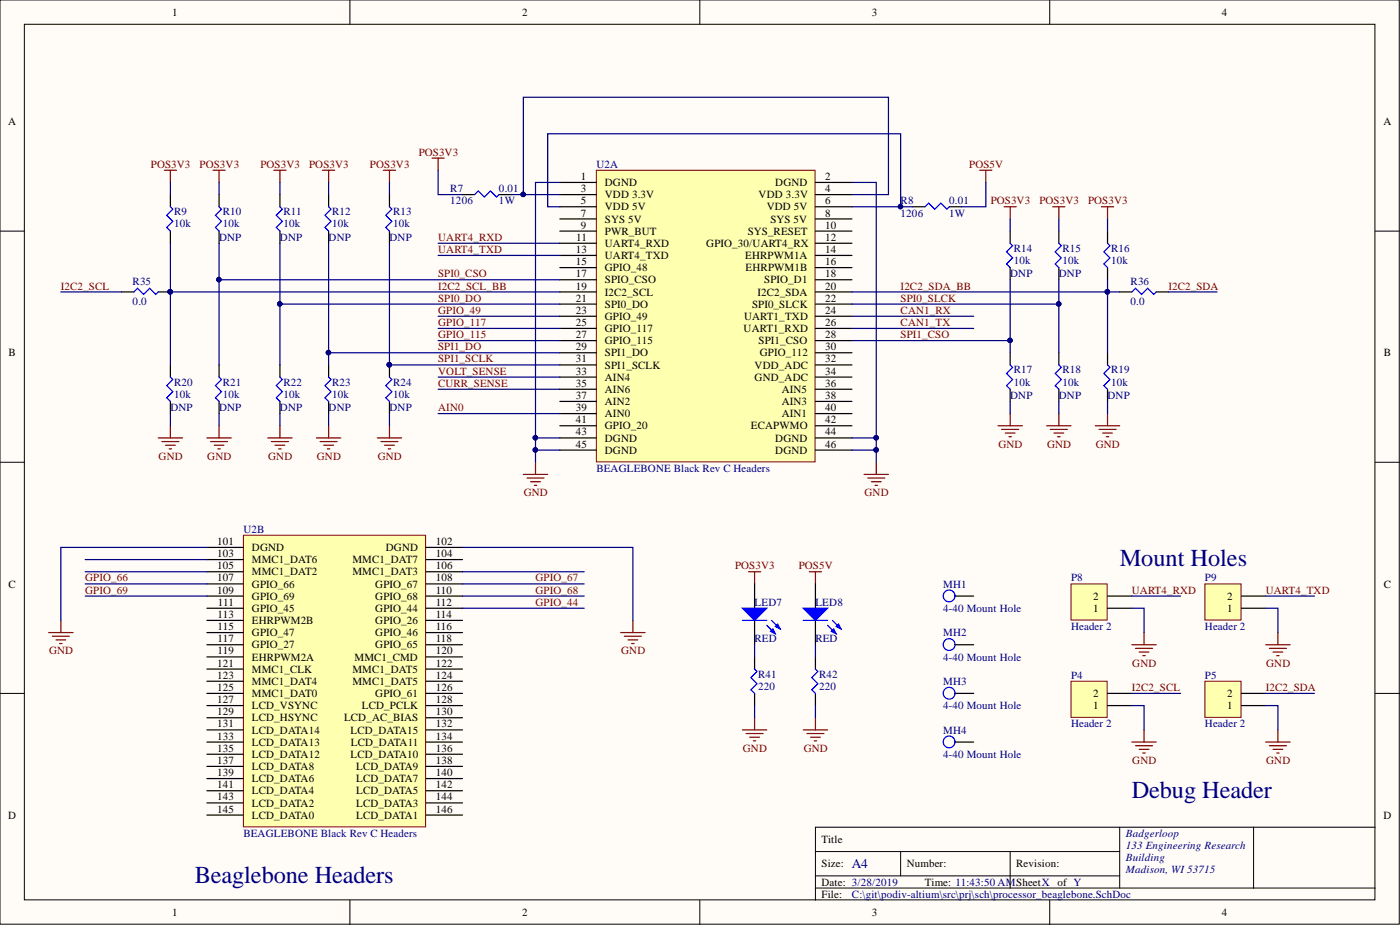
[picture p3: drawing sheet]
<svg xmlns="http://www.w3.org/2000/svg" width="292mm" height="193mm" viewBox="0 0 292 193" stroke-linecap="round" stroke-linejoin="round" font-family="sans-serif">
<g fill="#fffcf8" stroke="#000" stroke-width=".21">
<path d="M0 0h291.9v192.8h-291.9z"/>
<path d="M5.1 5.1h281.8v182.6h-281.8z"/>
</g>
<g fill="none" stroke="#000" stroke-width=".21">
<path d="M73 0v5.1M146 0v5.1M219 0v5.1M0 48.2h5.1M286.9 48.2h5.1M0 96.4h5.1M286.9 96.4h5.1M0 144.7h5.1M286.9 144.7h5.1M170.1 177.6h63.5M187.9 177.6v5.1M210.8 177.6v7.7"/>
<path d="M233.6 172.6v12.7M261.5 172.6h-91.4v15.2M286.9 172.6h-25.4v12.7M73 187.8v5.1M146 187.8v5.1M170.1 185.3h116.8M170.1 182.7h63.5M219 187.8v5.1"/>
</g>
<path d="M124.4 35.5h45.7v60.9h-45.7z" fill="#ffffb0" stroke="#800000" stroke-width=".21"/>
<g fill="none" stroke="#000" stroke-width=".25">
<path d="M116.8 38.1h7.6M170.1 38.1h7.7M116.8 40.6h7.6M116.8 43.1h7.6M116.8 45.7h7.6M116.8 48.2h7.6M116.8 50.7h7.6M116.8 53.3h7.6M116.8 55.8h7.6M116.8 58.4h7.6M170.1 40.6h7.7M170.1 43.1h7.7"/>
<path d="M170.1 45.7h7.7M170.1 48.2h7.7M170.1 50.7h7.7M170.1 53.3h7.7M170.1 55.8h7.7M170.1 58.4h7.7M116.8 60.9h7.6M116.8 63.4h7.6M116.8 66h7.6M116.8 68.5h7.6M116.8 71.1h7.6M116.8 73.6h7.6"/>
<path d="M116.8 76.1h7.6M116.8 78.7h7.6M170.1 60.9h7.7M170.1 63.4h7.7M170.1 66h7.7M170.1 68.5h7.7M170.1 71.1h7.7M170.1 73.6h7.7M170.1 76.1h7.7M170.1 78.7h7.7M116.8 81.2h7.6M116.8 83.7h7.6"/>
<path d="M116.8 86.3h7.6M116.8 88.8h7.6M116.8 91.4h7.6M116.8 93.9h7.6M170.1 81.2h7.7M170.1 83.7h7.7M170.1 86.3h7.7M170.1 88.8h7.7M170.1 91.4h7.7M170.1 93.9h7.7"/>
</g>
<path d="M50.8 111.7h38v60.8h-38z" fill="#ffffb0" stroke="#800000" stroke-width=".21"/>
<g fill="none" stroke="#000" stroke-width=".25">
<path d="M43.2 114.2h7.6M43.2 116.7h7.6M43.2 119.3h7.6M88.9 114.2h7.6M88.9 116.7h7.6M88.9 119.3h7.6M43.2 121.8h7.6M43.2 124.4h7.6M43.2 126.9h7.6M43.2 129.4h7.6M43.2 132h7.6M43.2 134.5h7.6"/>
<path d="M43.2 137h7.6M43.2 139.6h7.6M88.9 121.8h7.6M88.9 124.4h7.6M88.9 126.9h7.6M88.9 129.4h7.6M88.9 132h7.6M88.9 134.5h7.6M88.9 137h7.6M88.9 139.6h7.6M43.2 142.1h7.6M43.2 144.7h7.6"/>
<path d="M43.2 147.2h7.6M43.2 149.7h7.6M43.2 152.3h7.6M43.2 154.8h7.6M43.2 157.3h7.6M43.2 159.9h7.6M88.9 142.1h7.6M88.9 144.7h7.6M88.9 147.2h7.6M88.9 149.7h7.6M88.9 152.3h7.6M88.9 154.8h7.6"/>
<path d="M88.9 157.3h7.6M88.9 159.9h7.6M43.2 162.4h7.6M43.2 165h7.6M43.2 167.5h7.6M43.2 170h7.6M88.9 162.4h7.6M88.9 165h7.6M88.9 167.5h7.6M88.9 170h7.6"/>
</g>
<g fill="none" stroke="#800000" stroke-width=".25">
<path d="M34.3 35.5h2.5M35.6 35.5v2.6M44.4 35.5h2.6M45.7 35.5v2.6M57.1 35.5h2.6M58.4 35.5v2.6M67.3 35.5h2.5M68.6 35.5v2.6M80 35.5h2.5M81.3 35.5v2.6M209.5 43.1h2.5M210.8 43.1v2.6"/>
<path d="M219.7 43.1h2.5M220.9 43.1v2.6M229.8 43.1h2.5M231.1 43.1v2.6M33 91.4h5.1M33.8 92.1h3.5M34.5 92.9h2.1M35.3 93.6h.5M35.6 88.8v2.6M43.2 91.4h5M43.9 92.1h3.6M44.7 92.9h2"/>
<path d="M45.5 93.6h.5M45.7 88.8v2.6M55.9 91.4h5M56.6 92.1h3.6M57.4 92.9h2M58.2 93.6h.5M58.4 88.8v2.6M66 91.4h5.1M66.8 92.1h3.5M67.5 92.9h2.1M68.3 93.6h.5M68.6 88.8v2.6"/>
<path d="M78.7 91.4h5.1M79.5 92.1h3.5M80.2 92.9h2.1M81 93.6h.5M81.3 88.8v2.6M109.2 99h5.1M110 99.7h3.5M111.7 96.4v2.6M180.3 99h5.1M181.1 99.7h3.5M182.8 96.4v2.6M208.2 88.8h5.1"/>
<path d="M209 89.6h3.5M209.7 90.3h2.1M210.5 91.1h.5M210.8 86.3v2.5M218.4 88.8h5.1M219.1 89.6h3.6M219.9 90.3h2M220.7 91.1h.5M220.9 86.3v2.5M228.5 88.8h5.1M229.3 89.6h3.6M230.1 90.3h2"/>
<path d="M230.8 91.1h.5M231.1 86.3v2.5M110.7 100.5h2M111.5 101.3h.5M181.8 100.5h2M182.6 101.3h.5M10.2 132h5M10.9 132.7h3.6M11.7 133.5h2M12.4 134.2h.6M12.7 129.4v2.6M129.5 132h5.1"/>
<path d="M130.3 132.7h3.5M131 133.5h2.1M131.8 134.2h.5M132 129.4v2.6"/>
</g>
<path d="M223.5 142.1h7.5v7.6h-7.5z" fill="#ffffb0" stroke="#800000" stroke-width=".21"/>
<path d="M231.1 147.2h5.1M231.1 144.7h5.1" fill="none" stroke="#000" stroke-width=".25"/>
<path d="M251.4 142.1h7.5v7.6h-7.5z" fill="#ffffb0" stroke="#800000" stroke-width=".21"/>
<path d="M259 147.2h5.1M259 144.7h5.1" fill="none" stroke="#000" stroke-width=".25"/>
<path d="M236.2 154.8h5M236.9 155.6h3.6M237.7 156.3h2M238.4 157.1h.5M238.7 152.3v2.5M264.1 154.8h5.1M264.9 155.6h3.5M265.6 156.3h2M266.4 157.1h.5M266.6 152.3v2.5" fill="none" stroke="#800000" stroke-width=".25"/>
<path d="M223.5 121.8h7.5v7.6h-7.5z" fill="#ffffb0" stroke="#800000" stroke-width=".21"/>
<path d="M231.1 126.9h5.1M231.1 124.4h5.1" fill="none" stroke="#000" stroke-width=".25"/>
<path d="M251.4 121.8h7.5v7.6h-7.5z" fill="#ffffb0" stroke="#800000" stroke-width=".21"/>
<g fill="none" stroke="#000" stroke-width=".25">
<path d="M35.6 40.6v2.5M35.6 48.2v2.5M45.7 40.6v2.5M45.7 48.2v2.5M58.4 40.6v2.5M58.4 48.2v2.5M68.6 40.6v2.5M68.6 48.2v2.5M81.3 40.6v2.5M81.3 48.2v2.5M210.8 48.2v2.5M210.8 55.8v2.6"/>
<path d="M220.9 48.2v2.5M220.9 55.8v2.6M231.1 48.2v2.5M231.1 55.8v2.6M25.4 60.9h2.5M33 60.9h2.6M35.6 76.1v2.6M45.7 76.1v2.6M58.4 76.1v2.6M68.6 76.1v2.6M81.3 76.1v2.6M210.8 73.6v2.5"/>
<path d="M220.9 73.6v2.5M231.1 73.6v2.5M233.6 60.9h2.6M241.2 60.9h2.6M35.6 83.7v2.6M45.7 83.7v2.6M58.4 83.7v2.6M68.6 83.7v2.6M81.3 83.7v2.6M210.8 81.2v2.5M220.9 81.2v2.5M231.1 81.2v2.5"/>
<path d="M157.4 121.8v5.1M157.4 129.4v5.1M199.3 124.4h3.8M199.3 134.5h3.8M259 126.9h5.1M259 124.4h5.1M199.3 144.7h3.8M199.3 154.8h3.8"/>
</g>
<g fill="none" stroke="#800000" stroke-width=".25">
<path d="M90.1 33h2.6M91.4 33v2.5M204.4 35.5h2.6M205.7 35.5v2.6M156.2 119.3h2.5M157.4 119.3v2.5M168.9 119.3h2.5M170.1 119.3v2.5M236.2 134.5h5M236.9 135.3h3.6M237.7 136h2M238.4 136.8h.5"/>
<path d="M238.7 132v2.5M264.1 134.5h5.1M264.9 135.3h3.5M265.6 136h2M266.4 136.8h.5M266.6 132v2.5"/>
</g>
<g fill="none" stroke="#00f" stroke-width=".25">
<path d="M35.6 43.1l.5 .5-1.3 1.3 1.3 1.3-1.3 1.3 .8 .7M45.7 43.1l.5 .5-1.3 1.3 1.3 1.3-1.3 1.3 .8 .7M58.4 43.1l.5 .5-1.3 1.3 1.3 1.3-1.3 1.3 .8 .7M68.6 43.1l.5 .5-1.3 1.3 1.3 1.3-1.3 1.3 .8 .7M81.3 43.1l.5 .5-1.3 1.3 1.3 1.3-1.3 1.3 .8 .7M210.8 50.7l.5 .6-1.3 1.2 1.3 1.3-1.3 1.3 .8 .7M220.9 50.7l.5 .6-1.2 1.2 1.2 1.3-1.2 1.3 .7 .7M231.1 50.7l.5 .6-1.3 1.2 1.3 1.3-1.3 1.3 .8 .7M27.9 60.9l.8-.8 1.3 1.3 1.2-1.3 1.3 1.3 .5-.5M35.6 78.7l.5 .5-1.3 1.2 1.3 1.3-1.3 1.3 .8 .7M45.7 78.7l.5 .5-1.3 1.2 1.3 1.3-1.3 1.3 .8 .7M58.4 78.7l.5 .5-1.3 1.2 1.3 1.3-1.3 1.3 .8 .7"/>
<path d="M68.6 78.7l.5 .5-1.3 1.2 1.3 1.3-1.3 1.3 .8 .7M81.3 78.7l.5 .5-1.3 1.2 1.3 1.3-1.3 1.3 .8 .7M210.8 76.1l.5 .5-1.3 1.3 1.3 1.3-1.3 1.2 .8 .8M220.9 76.1l.5 .5-1.2 1.3 1.2 1.3-1.2 1.2 .7 .8M231.1 76.1l.5 .5-1.3 1.3 1.3 1.3-1.3 1.2 .8 .8M236.2 60.9l.7-.8 1.3 1.3 1.3-1.3 1.2 1.3 .5-.5"/>
<circle cx="198" cy="124.3" r="1.23"/>
<circle cx="198" cy="134.5" r="1.23"/>
<circle cx="198" cy="154.8" r="1.23"/>
<circle cx="198" cy="144.6" r="1.23"/>
</g>
<g fill="#000080" stroke="#000080" stroke-width=".21">
<circle cx="81.2" cy="76.1" r=".47"/>
<circle cx="35.5" cy="60.9" r=".47"/>
</g>
<path d="M154.9 126.9h5.1l-2.6 2.5z" fill="#00f"/>
<path d="M154.9 126.9h5.1l-2.6 2.5zM160 130.4l1.8 1.8M161 129.4l1.8 1.8" fill="none" stroke="#00f" stroke-width=".25"/>
<path d="M160.7 131.7l.5-.5 .6 1z" fill="#00f"/>
<path d="M160.7 131.7l.5-.5 .6 1z" fill="none" stroke="#00f" stroke-width=".25"/>
<path d="M161.8 130.7l.5-.5 .5 1z" fill="#00f"/>
<path d="M154.9 129.4h5.1M157.4 139.6l.5 .5-1.2 1.3 1.2 1.2-1.2 1.3 .7 .8M161.8 130.7l.5-.5 .5 1z" fill="none" stroke="#00f" stroke-width=".25"/>
<path d="M157.4 137v2.6M170.1 121.8v5.1M170.1 129.4v5.1M157.4 144.7v2.5" fill="none" stroke="#000" stroke-width=".25"/>
<path d="M154.9 152.3h5.1M155.7 153h3.5M156.4 153.8h2.1M157.2 154.6h.5M157.4 149.7v2.6" fill="none" stroke="#800000" stroke-width=".25"/>
<path d="M167.6 126.9h5.1l-2.6 2.5z" fill="#00f"/>
<path d="M167.6 126.9h5.1l-2.6 2.5zM172.7 130.4l1.8 1.8M173.7 129.4l1.8 1.8" fill="none" stroke="#00f" stroke-width=".25"/>
<path d="M173.4 131.7l.5-.5 .6 1z" fill="#00f"/>
<path d="M173.4 131.7l.5-.5 .6 1z" fill="none" stroke="#00f" stroke-width=".25"/>
<path d="M174.5 130.7l.5-.5 .5 1z" fill="#00f"/>
<path d="M99 40.6l.8-.8 1.3 1.3 1.2-1.3 1.3 1.3 .5-.5M193 43.1l.7-.7 1.3 1.2 1.3-1.2 1.3 1.2 .5-.5M167.6 129.4h5.1M170.1 139.6l.5 .5-1.2 1.3 1.2 1.2-1.2 1.3 .7 .8M174.5 130.7l.5-.5 .5 1z" fill="none" stroke="#00f" stroke-width=".25"/>
<path d="M96.5 40.6h2.5M104.1 40.6h2.6M190.4 43.1h2.6M198.1 43.1h2.5M170.1 137v2.6M170.1 144.7v2.5" fill="none" stroke="#000" stroke-width=".25"/>
<path d="M167.6 152.3h5.1M168.4 153h3.5M169.1 153.8h2M169.9 154.6h.5M170.1 149.7v2.6" fill="none" stroke="#800000" stroke-width=".25"/>
<g fill="none" stroke="#000080" stroke-width=".25">
<path d="M35.6 38.1v2.5M45.7 38.1v2.5M58.4 38.1v2.5M68.6 38.1v2.5M81.3 38.1v2.5M91.4 35.5v5.1h5.1M116.8 38.1h-5.1v53.3M177.8 38.1h5v53.3M205.7 38.1v5h-5.1M35.6 50.7v10.2h81.2M45.7 50.7v25.4M45.7 58.4h71.1"/>
<path d="M58.4 50.7v25.4M68.6 50.7v25.4M81.3 50.7v25.4h35.5M91.4 50.7h25.4M91.4 53.3h25.4M106.7 40.6h10.1M109.2 40.6v-20.3h76.2v20.3h-7.6M116.8 43.1h-2.5v-15.2h73.6v15.2M177.8 43.1h12.6M210.8 45.7v2.5M210.8 58.4v12.7M220.9 58.4v5h-43.1"/>
<path d="M220.9 45.7v2.5M231.1 45.7v2.5M231.1 58.4v15.2M12.7 60.9h12.7M35.6 60.9v15.2M58.4 63.4h58.4M68.6 73.6h48.2M91.4 66h25.4M91.4 68.5h25.4M91.4 71.1h25.4M91.4 78.7h25.4M177.8 71.1h33v2.5"/>
<path d="M177.8 60.9h55.8M177.8 66h25.3M177.8 68.5h25.3M220.9 63.4v10.2M243.8 60.9h10.1M35.6 86.3v2.5M45.7 86.3v2.5M58.4 86.3v2.5M68.6 86.3v2.5M81.3 86.3v2.5M91.4 81.2h25.4M91.4 86.3h25.4"/>
<path d="M111.7 93.9v2.5M116.8 91.4h-5.1v2.5h5.1M177.8 91.4h5v2.5h-5M182.8 93.9v2.5M210.8 83.7v2.6M220.9 83.7v2.6M231.1 83.7v2.6M17.8 116.7h25.4M17.8 119.3h25.4M43.2 114.2h-30.5v15.2M96.5 114.2h35.5v15.2M96.5 119.3h25.4"/>
<path d="M17.8 121.8h25.4M17.8 124.4h25.4M96.5 121.8h25.4M96.5 124.4h25.4M96.5 126.9h25.4M157.4 134.5v2.5M170.1 134.5v2.5M236.2 126.9h2.5v5.1M236.2 124.4h10.1M264.1 126.9h2.5v5.1M264.1 124.4h10.1M157.4 147.2v2.5"/>
<path d="M170.1 147.2v2.5M236.2 147.2h2.5v5.1M236.2 144.7h10.1M264.1 147.2h2.5v5.1M264.1 144.7h10.1"/>
</g>
<g fill="#000080" stroke="#000080" stroke-width=".21">
<circle cx="111.7" cy="91.3" r=".47"/>
<circle cx="111.7" cy="93.9" r=".47"/>
<circle cx="182.8" cy="93.9" r=".47"/>
<circle cx="182.8" cy="91.3" r=".47"/>
<circle cx="68.5" cy="73.6" r=".47"/>
<circle cx="58.4" cy="63.4" r=".47"/>
<circle cx="45.7" cy="58.3" r=".47"/>
<circle cx="81.2" cy="76.1" r=".47"/>
<circle cx="220.9" cy="63.4" r=".47"/>
<circle cx="210.7" cy="71" r=".47"/>
<circle cx="35.5" cy="60.9" r=".47"/>
<circle cx="231" cy="60.9" r=".47"/>
<circle cx="187.9" cy="43.1" r=".47"/>
<circle cx="109.2" cy="40.6" r=".47"/>
</g>
<g font-size="5.1" fill="#000080">
<text x="233.6" y="118.2">Mount Holes</text>
<text x="236.2" y="166.4">Debug Header</text>
<text x="40.6" y="184.2">Beaglebone Headers</text>
</g>
<text font-size="2.8" fill="#000080" x="177.8" y="181.1">A4</text>
<g font-size="2.3">
<text x="35.9" y="3.3">1</text>
<text x="108.9" y="3.3">2</text>
<text x="181.9" y="3.3">3</text>
<text x="254.9" y="3.3">4</text>
<text x="1.7" y="26.1">A</text>
<text x="288.6" y="26.1">A</text>
<text x="121.2" y="37.6">1</text>
<text x="121.2" y="40.1">3</text>
<text x="126.2" y="38.8">DGND</text>
<text x="126.2" y="41.4">VDD 3.3V</text>
<text x="158.3" y="41.4">VDD 3.3V</text>
<text x="161.8" y="38.8">DGND</text>
<text x="172.2" y="37.6">2</text>
<text x="172.2" y="40.1">4</text>
<text x="121.2" y="42.6">5</text>
<text x="121.2" y="45.2">7</text>
<text x="121.2" y="47.7">9</text>
<text x="126.2" y="43.9">VDD 5V</text>
<text x="126.2" y="46.4">SYS 5V</text>
<text x="160" y="43.9">VDD 5V</text>
<text x="160.7" y="46.4">SYS 5V</text>
<text x="172.2" y="42.6">6</text>
<text x="172.2" y="45.2">8</text>
<text x="172.2" y="47.7">10</text>
<text x="120.1" y="52.8">13</text>
<text x="120.2" y="50.2">11</text>
<text x="126.2" y="49">PWR_BUT</text>
<text x="126.2" y="51.5">UART4_RXD</text>
<text x="147.4" y="51.5">GPIO_30/UART4_RX</text>
<text x="156" y="49">SYS_RESET</text>
<text x="172.2" y="50.2">12</text>
<text x="172.2" y="52.8">14</text>
<text x="120.1" y="55.3">15</text>
<text x="120.1" y="57.9">17</text>
<text x="126.2" y="54">UART4_TXD</text>
<text x="126.2" y="56.6">GPIO_48</text>
<text x="126.2" y="59.1">SPIO_CSO</text>
<text x="155.5" y="54">EHRPWM1A</text>
<text x="155.6" y="56.6">EHRPWM1B</text>
<text x="159.5" y="59.1">SPIO_D1</text>
<text x="172.2" y="55.3">16</text>
<text x="172.2" y="57.9">18</text>
<text x="120.1" y="60.4">19</text>
<text x="120.1" y="62.9">21</text>
<text x="120.1" y="65.5">23</text>
<text x="126.2" y="61.7">I2C2_SCL</text>
<text x="126.2" y="64.2">SPI0_DO</text>
<text x="156.9" y="64.2">SPI0_SLCK</text>
<text x="158" y="61.7">I2C2_SDA</text>
<text x="172.2" y="60.4">20</text>
<text x="172.2" y="62.9">22</text>
<text x="172.2" y="65.5">24</text>
<text x="120.1" y="68">25</text>
<text x="120.1" y="70.5">27</text>
<text x="126.2" y="66.7">GPIO_49</text>
<text x="126.2" y="69.3">GPIO_117</text>
<text x="126.2" y="71.8">GPIO_115</text>
<text x="155.2" y="69.3">UART1_RXD</text>
<text x="155.2" y="66.7">UART1_TXD</text>
<text x="158.3" y="71.8">SPI1_CSO</text>
<text x="172.2" y="68">26</text>
<text x="172.2" y="70.5">28</text>
<text x="1.8" y="74.4">B</text>
<text x="120.1" y="73.1">29</text>
<text x="120.1" y="75.6">31</text>
<text x="126.2" y="74.4">SPI1_DO</text>
<text x="126.2" y="76.9">SPI1_SCLK</text>
<text x="157.4" y="76.9">VDD_ADC</text>
<text x="158.5" y="74.4">GPIO_112</text>
<text x="172.2" y="73.1">30</text>
<text x="172.2" y="75.6">32</text>
<text x="288.7" y="74.4">B</text>
<text x="120.1" y="78.2">33</text>
<text x="120.1" y="80.7">35</text>
<text x="120.1" y="83.2">37</text>
<text x="126.2" y="79.4">AIN4</text>
<text x="126.2" y="82">AIN6</text>
<text x="157.4" y="79.4">GND_ADC</text>
<text x="163.1" y="82">AIN5</text>
<text x="172.2" y="78.2">34</text>
<text x="172.2" y="80.7">36</text>
<text x="172.2" y="83.2">38</text>
<text x="120.1" y="85.8">39</text>
<text x="120.1" y="88.3">41</text>
<text x="126.2" y="84.5">AIN2</text>
<text x="126.2" y="87">AIN0</text>
<text x="126.2" y="89.6">GPIO_20</text>
<text x="156.7" y="89.6">ECAPWMO</text>
<text x="163.1" y="84.5">AIN3</text>
<text x="163.1" y="87">AIN1</text>
<text x="172.2" y="85.8">40</text>
<text x="172.2" y="88.3">42</text>
<text x="120.1" y="90.9">43</text>
<text x="120.1" y="93.4">45</text>
<text x="126.2" y="92.1">DGND</text>
<text x="126.2" y="94.7">DGND</text>
<text x="161.8" y="92.1">DGND</text>
<text x="161.8" y="94.7">DGND</text>
<text x="172.2" y="90.9">44</text>
<text x="172.2" y="93.4">46</text>
<text x="45.3" y="113.7">101</text>
<text x="90.9" y="113.7">102</text>
<text x="45.3" y="116.2">103</text>
<text x="45.3" y="118.8">105</text>
<text x="52.6" y="115">DGND</text>
<text x="52.6" y="117.5">MMC1_DAT6</text>
<text x="73.6" y="117.5">MMC1_DAT7</text>
<text x="80.5" y="115">DGND</text>
<text x="90.9" y="118.8">106</text>
<text x="90.9" y="116.2">104</text>
<text x="1.8" y="122.6">C</text>
<text x="45.3" y="121.3">107</text>
<text x="45.3" y="123.8">109</text>
<text x="52.6" y="120">MMC1_DAT2</text>
<text x="52.6" y="122.6">GPIO_66</text>
<text x="52.6" y="125.1">GPIO_69</text>
<text x="73.6" y="120">MMC1_DAT3</text>
<text x="78.3" y="125.1">GPIO_68</text>
<text x="78.3" y="122.6">GPIO_67</text>
<text x="90.9" y="123.8">110</text>
<text x="90.9" y="121.3">108</text>
<text x="228.1" y="125.1">2</text>
<text x="256" y="125.1">2</text>
<text x="288.7" y="122.6">C</text>
<text x="45.4" y="128.9">113</text>
<text x="45.4" y="131.5">115</text>
<text x="45.5" y="126.4">111</text>
<text x="52.6" y="127.7">GPIO_45</text>
<text x="52.6" y="130.2">EHRPWM2B</text>
<text x="78.3" y="130.2">GPIO_26</text>
<text x="78.3" y="127.7">GPIO_44</text>
<text x="90.9" y="131.5">116</text>
<text x="90.9" y="128.9">114</text>
<text x="90.9" y="126.4">112</text>
<text x="228.1" y="127.7">1</text>
<text x="256" y="127.7">1</text>
<text x="45.4" y="134">117</text>
<text x="45.4" y="136.5">119</text>
<text x="52.6" y="132.7">GPIO_47</text>
<text x="52.6" y="135.3">GPIO_27</text>
<text x="52.6" y="137.8">EHRPWM2A</text>
<text x="74" y="137.8">MMC1_CMD</text>
<text x="78.3" y="135.3">GPIO_65</text>
<text x="78.3" y="132.7">GPIO_46</text>
<text x="90.9" y="136.5">120</text>
<text x="90.9" y="134">118</text>
<text x="45.3" y="139.1">121</text>
<text x="45.3" y="141.6">123</text>
<text x="52.6" y="140.3">MMC1_CLK</text>
<text x="52.6" y="142.9">MMC1_DAT4</text>
<text x="73.6" y="142.9">MMC1_DAT5</text>
<text x="73.6" y="140.3">MMC1_DAT5</text>
<text x="90.9" y="141.6">124</text>
<text x="90.9" y="139.1">122</text>
<text x="45.3" y="144.1">125</text>
<text x="45.3" y="146.7">127</text>
<text x="45.3" y="149.2">129</text>
<text x="52.6" y="145.4">MMC1_DAT0</text>
<text x="52.6" y="148">LCD_VSYNC</text>
<text x="75.5" y="148">LCD_PCLK</text>
<text x="78.3" y="145.4">GPIO_61</text>
<text x="90.9" y="149.2">130</text>
<text x="90.9" y="146.7">128</text>
<text x="90.9" y="144.1">126</text>
<text x="228.1" y="148">1</text>
<text x="228.1" y="145.4">2</text>
<text x="256" y="148">1</text>
<text x="256" y="145.4">2</text>
<text x="45.3" y="151.8">131</text>
<text x="45.3" y="154.3">133</text>
<text x="52.6" y="150.5">LCD_HSYNC</text>
<text x="52.6" y="153">LCD_DATA14</text>
<text x="52.6" y="155.6">LCD_DATA13</text>
<text x="71.8" y="150.5">LCD_AC_BIAS</text>
<text x="73.1" y="153">LCD_DATA15</text>
<text x="73.2" y="155.6">LCD_DATA11</text>
<text x="90.9" y="154.3">134</text>
<text x="90.9" y="151.8">132</text>
<text x="45.3" y="156.8">135</text>
<text x="45.3" y="159.4">137</text>
<text x="45.3" y="161.9">139</text>
<text x="52.6" y="158.1">LCD_DATA12</text>
<text x="52.6" y="160.6">LCD_DATA8</text>
<text x="73.1" y="158.1">LCD_DATA10</text>
<text x="74.3" y="160.6">LCD_DATA9</text>
<text x="90.9" y="161.9">140</text>
<text x="90.9" y="159.4">138</text>
<text x="90.9" y="156.8">136</text>
<text x="45.3" y="164.5">141</text>
<text x="45.3" y="167">143</text>
<text x="52.6" y="163.2">LCD_DATA6</text>
<text x="52.6" y="165.7">LCD_DATA4</text>
<text x="74.3" y="165.7">LCD_DATA5</text>
<text x="74.3" y="163.2">LCD_DATA7</text>
<text x="90.9" y="167">144</text>
<text x="90.9" y="164.5">142</text>
<text x="1.7" y="170.8">D</text>
<text x="45.3" y="169.5">145</text>
<text x="52.6" y="168.3">LCD_DATA2</text>
<text x="52.6" y="170.8">LCD_DATA0</text>
<text x="74.3" y="170.8">LCD_DATA1</text>
<text x="74.3" y="168.3">LCD_DATA3</text>
<text x="90.9" y="169.5">146</text>
<text x="288.6" y="170.8">D</text>
<text x="171.4" y="175.9">Title</text>
<text x="171.4" y="180.9">Size:</text>
<text x="171.4" y="184.8">Date: 3/28/2019</text>
<text x="189.2" y="180.9">Number:</text>
<text x="193" y="184.8">Time: 11:43:50 AMSheetX</text>
<text x="212" y="180.9">Revision:</text>
<text x="220.7" y="184.8">of Y</text>
<text x="35.9" y="191.1">1</text>
<text x="108.9" y="191.1">2</text>
<text x="171.4" y="187.3">File:</text>
<text x="181.9" y="191.1">3</text>
<text x="254.9" y="191.1">4</text>
</g>
<g font-size="2.3" fill="#800000">
<text x="31.5" y="35">POS3V3</text>
<text x="41.6" y="35">POS3V3</text>
<text x="54.3" y="35">POS3V3</text>
<text x="64.5" y="35">POS3V3</text>
<text x="77.2" y="35">POS3V3</text>
<text x="87.4" y="32.5">POS3V3</text>
<text x="202.2" y="35">POS5V</text>
<text x="206.7" y="42.6">POS3V3</text>
<text x="216.9" y="42.6">POS3V3</text>
<text x="227" y="42.6">POS3V3</text>
<text x="91.4" y="50.2">UART4_RXD</text>
<text x="91.4" y="52.8">UART4_TXD</text>
<text x="91.4" y="57.9">SPI0_CSO</text>
<text x="12.7" y="60.4">I2C2_SCL</text>
<text x="91.4" y="60.4">I2C2_SCL_BB</text>
<text x="91.4" y="62.9">SPI0_DO</text>
<text x="91.4" y="65.5">GPIO_49</text>
<text x="187.9" y="62.9">SPI0_SLCK</text>
<text x="187.9" y="60.4">I2C2_SDA_BB</text>
<text x="187.9" y="65.5">CAN1_RX</text>
<text x="243.8" y="60.4">I2C2_SDA</text>
<text x="91.4" y="68">GPIO_117</text>
<text x="91.4" y="70.5">GPIO_115</text>
<text x="187.9" y="70.5">SPI1_CSO</text>
<text x="187.9" y="68">CAN1_TX</text>
<text x="91.4" y="73.1">SPI1_DO</text>
<text x="91.4" y="75.6">SPI1_SCLK</text>
<text x="91.4" y="78.2">VOLT_SENSE</text>
<text x="91.4" y="80.7">CURR_SENSE</text>
<text x="91.4" y="85.8">AIN0</text>
<text x="33.1" y="95.9">GND</text>
<text x="43.3" y="95.9">GND</text>
<text x="55.9" y="95.9">GND</text>
<text x="66.1" y="95.9">GND</text>
<text x="78.8" y="95.9">GND</text>
<text x="208.3" y="93.4">GND</text>
<text x="218.5" y="93.4">GND</text>
<text x="228.6" y="93.4">GND</text>
<text x="109.3" y="103.5">GND</text>
<text x="180.4" y="103.5">GND</text>
<text x="153.4" y="118.8">POS3V3</text>
<text x="166.7" y="118.8">POS5V</text>
<text x="17.8" y="123.8">GPIO_69</text>
<text x="17.8" y="121.3">GPIO_66</text>
<text x="111.7" y="121.3">GPIO_67</text>
<text x="111.7" y="123.8">GPIO_68</text>
<text x="236.2" y="123.8">UART4_RXD</text>
<text x="264.1" y="123.8">UART4_TXD</text>
<text x="111.7" y="126.4">GPIO_44</text>
<text x="10.2" y="136.5">GND</text>
<text x="129.6" y="136.5">GND</text>
<text x="236.2" y="139.1">GND</text>
<text x="264.2" y="139.1">GND</text>
<text x="236.2" y="144.1">I2C2_SCL</text>
<text x="264.1" y="144.1">I2C2_SDA</text>
<text x="155" y="156.8">GND</text>
<text x="167.7" y="156.8">GND</text>
<text x="236.2" y="159.4">GND</text>
<text x="264.2" y="159.4">GND</text>
</g>
<g font-size="2.3" fill="#000080">
<text x="124.4" y="35">U2A</text>
<text x="94" y="40.1">R7</text>
<text x="104.1" y="40.1">0.01</text>
<text x="36.3" y="44.9">R9</text>
<text x="36.3" y="47.5">10k</text>
<text x="46.5" y="44.9">R10</text>
<text x="46.5" y="47.5">10k</text>
<text x="59.2" y="44.9">R11</text>
<text x="59.2" y="47.5">10k</text>
<text x="69.3" y="44.9">R12</text>
<text x="69.3" y="47.5">10k</text>
<text x="82" y="44.9">R13</text>
<text x="82" y="47.5">10k</text>
<text x="94" y="42.6">1206</text>
<text x="104.1" y="42.6">1W</text>
<text x="187.9" y="45.2">1206</text>
<text x="187.9" y="42.6">R8</text>
<text x="198.1" y="45.2">1W</text>
<text x="198.1" y="42.6">0.01</text>
<text x="45.7" y="50.2">DNP</text>
<text x="58.4" y="50.2">DNP</text>
<text x="68.6" y="50.2">DNP</text>
<text x="81.3" y="50.2">DNP</text>
<text x="211.5" y="52.5">R14</text>
<text x="221.7" y="52.5">R15</text>
<text x="231.8" y="52.5">R16</text>
<text x="27.7" y="59.4">R35</text>
<text x="210.8" y="57.9">DNP</text>
<text x="211.5" y="55.1">10k</text>
<text x="220.9" y="57.9">DNP</text>
<text x="221.7" y="55.1">10k</text>
<text x="231.8" y="55.1">10k</text>
<text x="235.9" y="59.4">R36</text>
<text x="27.7" y="63.7">0.0</text>
<text x="235.9" y="63.7">0.0</text>
<text x="211.5" y="77.9">R17</text>
<text x="221.7" y="77.9">R18</text>
<text x="231.8" y="77.9">R19</text>
<text x="36.3" y="80.4">R20</text>
<text x="36.3" y="83">10k</text>
<text x="46.5" y="80.4">R21</text>
<text x="46.5" y="83">10k</text>
<text x="59.2" y="80.4">R22</text>
<text x="59.2" y="83">10k</text>
<text x="69.3" y="80.4">R23</text>
<text x="69.3" y="83">10k</text>
<text x="82" y="80.4">R24</text>
<text x="82" y="83">10k</text>
<text x="210.8" y="83.2">DNP</text>
<text x="211.5" y="80.4">10k</text>
<text x="220.9" y="83.2">DNP</text>
<text x="221.7" y="80.4">10k</text>
<text x="231.1" y="83.2">DNP</text>
<text x="231.8" y="80.4">10k</text>
<text x="35.6" y="85.8">DNP</text>
<text x="45.7" y="85.8">DNP</text>
<text x="58.4" y="85.8">DNP</text>
<text x="68.6" y="85.8">DNP</text>
<text x="81.3" y="85.8">DNP</text>
<text x="124.4" y="98.5">BEAGLEBONE Black Rev C Headers</text>
<text x="50.8" y="111.2">U2B</text>
<text x="196.8" y="122.6">MH1</text>
<text x="223.5" y="121.3">P8</text>
<text x="251.4" y="121.3">P9</text>
<text x="157.4" y="126.4">LED7</text>
<text x="170.1" y="126.4">LED8</text>
<text x="196.8" y="127.7">4-40 Mount Hole</text>
<text x="223.5" y="131.5">Header 2</text>
<text x="251.4" y="131.5">Header 2</text>
<text x="157.4" y="134">RED</text>
<text x="170.1" y="134">RED</text>
<text x="196.8" y="132.7">MH2</text>
<text x="196.8" y="137.8">4-40 Mount Hole</text>
<text x="158.2" y="141.4">R41</text>
<text x="158.2" y="143.9">220</text>
<text x="170.9" y="141.4">R42</text>
<text x="170.9" y="143.9">220</text>
<text x="196.8" y="142.9">MH3</text>
<text x="223.5" y="141.6">P4</text>
<text x="251.4" y="141.6">P5</text>
<text x="196.8" y="148">4-40 Mount Hole</text>
<text x="196.8" y="153">MH4</text>
<text x="223.5" y="151.8">Header 2</text>
<text x="251.4" y="151.8">Header 2</text>
<text x="196.8" y="158.1">4-40 Mount Hole</text>
<text x="50.8" y="174.6">BEAGLEBONE Black Rev C Headers</text>
<text x="234.9" y="174.6">Badgerloop</text>
<text x="234.9" y="177.1">133 Engineering Research</text>
<text x="234.9" y="179.7">Building</text>
<text x="234.9" y="182.2">Madison, WI 53715</text>
<text x="177.8" y="187.3">C:\git\podiv-altium\src\prj\sch\processor_beaglebone.SchDoc</text>
</g>
</svg>
